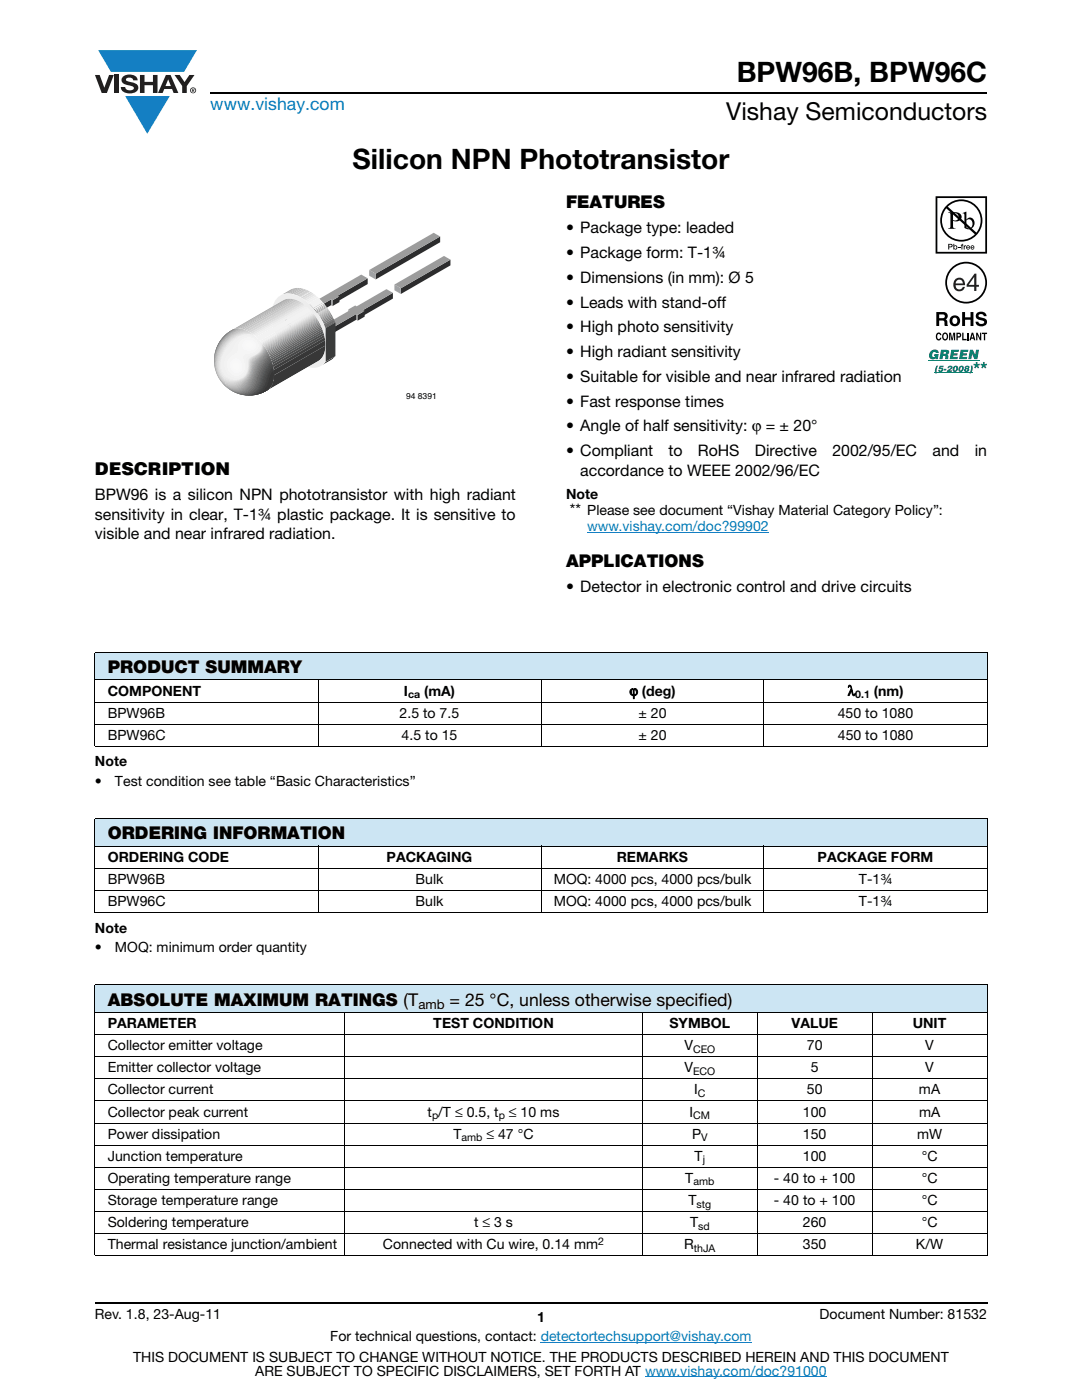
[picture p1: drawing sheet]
<svg xmlns="http://www.w3.org/2000/svg" width="216mm" height="279mm" viewBox="0 0 216 279" stroke-linecap="round" stroke-linejoin="round" font-family="sans-serif">
<g fill="#147fc3">
<path d="M19.6 10h19.7l-2.6 4.3h-1.1h-13.5z"/>
<path d="M25 19.2h8.9l-4.5 7.5z"/>
</g>
<g fill="#231f20">
<path d="M18.9 15h1l.9 2.5 1-2.5h.9l-1.4 3.6h-1z"/>
<path d="M22.9 15h.9v3.6h-.9z"/>
<path d="M24.6 15.3a2.1 2.1 0 0 1 2.8 .3l.1 .4h-.9a.79 .79 0 0 0-.7-.5 .79 .79 0 0 0-.8 .4l.3 .3 1 .2a1.08 1.08 0 0 1 1.2 1 1.08 1.08 0 0 1-1.1 1.2 1.73 1.73 0 0 1-2.4-1.2h.9a.96 .96 0 0 0 .8 .6 .96 .96 0 0 0 .9-.4 1.31 1.31 0 0 0-1.2-.6 1.03 1.03 0 0 1-1.1-.6 1.03 1.03 0 0 1 .2-1.1z"/>
<path d="M27.9 15h.9v1.3h1.7v-1.3h.9v3.6h-.9v-1.6h-1.7v1.6h-.9z"/>
<path d="M34.8 15h1.1l.9 1.4 1-1.4h1l-1.5 2.2v1.4h-.9v-1.4z"/>
<path d="M33.6 15.9l.5 1.3h-1.1zM33.1 15l-1.6 3.6h1l.3-.8h1.5l.3 .8h1l-1.6-3.6z"/>
<path d="M38.1 18a.46 .46 0 0 1 .9 0 .46 .46 0 0 1-.9 0zM37.9 18a.6 .6 0 0 0 1.2 0 .6 .6 0 0 0-1.2 0z"/>
<path d="M38.4 17.8h.2v.2h-.2zM38.3 17.7v.7h.1v-.3l.4 .3-.2-.3 .2-.2-.1-.2z"/>
</g>
<path d="M42 18.6h155M18.9 260h178.1" fill="none" stroke="#000" stroke-width=".36"/>
<path d="M117.2 106.2h36.2M107.9 267.9h42.1M128.7 274.8h36.3" fill="none" stroke="#007ec4" stroke-width=".2"/>
<path d="M42.7 46.5h47.2v33.6h-47.2z" fill="#fff"/>
<g fill="#2c2c2c">
<path d="M67.4 59l6-3.5v1.2l-6 3.4z"/>
<path d="M66.3 59.9l1.4-.8v1.2l-1.4 .8z"/>
</g>
<path d="M66 59.8l.3 .1v1.2l-.3-.2z" fill="#a3a3a3"/>
<path d="M72.5 61.9l5.9-3.5v1.2l-5.9 3.4z" fill="#2c2c2c"/>
<g fill="#a3a3a3">
<path d="M69.5 61.8l.3 .1v1.2l-.3-.2z"/>
<path d="M71.1 62.7l.3 .2v1.1l-.3-.2z"/>
</g>
<path d="M71.4 62.9l1.4-.8v1.1l-1.4 .8z" fill="#2c2c2c"/>
<path d="M58.8 62.5l1.3 .7v1.1l-1.3-.7z" fill="#a3a3a3"/>
<path d="M60.1 63.2l5.9-3.4v1.1l-5.9 3.4z" fill="#2c2c2c"/>
<path d="M58.8 62.5l13.3-7.7 1.3 .7-6 3.5 .3 .1-1.4 .8-.3-.1-5.9 3.4z" fill="#9c9c9c"/>
<path d="M56.8 63.6l2-1.1v1.1l-2 1.1z" fill="#3b3b3b"/>
<path d="M56.8 64.7l2-1.1 1.3 .7-2 1.2z" fill="#d3d3d3"/>
<path d="M65.1 66.1l6-3.4v1.1l-6 3.5z" fill="#2c2c2c"/>
<path d="M63.8 65.4l1.3 .7v1.2l-1.3-.8z" fill="#a3a3a3"/>
<path d="M63.8 65.4l6-3.5-.3-.1 1.4-.8 .3 .1 5.9-3.4 1.3 .7-5.9 3.5 .3 .1-1.4 .8-.3-.1-6 3.4z" fill="#9c9c9c"/>
<path d="M64.1 73l.8-.8 2-1.1-.6 .6z" fill="#373737"/>
<path d="M61.9 67.6l1.9-1.1 1.3 .7-1.9 1.2z" fill="#d3d3d3"/>
<path d="M64.9 68.9a3.5 3.5 0 0 1-1.5 3.2z" fill="#373737"/>
<path d="M55.9 59l2.2-1.3z" fill="#7c7c7c"/>
<path d="M56.1 58.9l2.2-1.3z" fill="#838383"/>
<path d="M56.3 58.8l2.2-1.2z" fill="#8b8b8b"/>
<path d="M56.6 58.7l2.2-1.2z" fill="#939393"/>
<path d="M56.8 58.6l2.2-1.1z" fill="#9a9a9a"/>
<path d="M57.1 58.6l1.9-1.1 .3-.1-2 1.2z" fill="#a2a2a2"/>
<path d="M57.3 58.6l2-1.2h.3l-2 1.2z" fill="#aaa"/>
<path d="M57.6 58.6l2-1.2 .3 .1-2 1.1z" fill="#b1b1b1"/>
<path d="M57.9 58.6l2-1.1h.4l-2 1.2z" fill="#b9b9b9"/>
<path d="M58.3 58.7l2-1.2 .4 .2-1.9 1.1z" fill="#c1c1c1"/>
<path d="M58.8 58.8l1.9-1.1 .6 .2-2 1.1z" fill="#c8c8c8"/>
<path d="M59.3 59l2-1.1 .5 .2-2 1.2z" fill="#d0d0d0"/>
<path d="M59.8 59.3l2-1.2 .2 .1-2 1.2z" fill="#d7d7d7"/>
<path d="M56.4 69l8.5-1.1v1.1z" fill="#373737"/>
<path d="M56.4 69l8.4-1.7 .1 .6z" fill="#3e3e3e"/>
<path d="M56.4 69l8.3-2.2 .1 .5z" fill="#464646"/>
<path d="M56.4 69l8.2-2.6 .1 .4z" fill="#4e4e4e"/>
<path d="M56.4 69l8-2.9 .2 .3z" fill="#555"/>
<path d="M56.4 69l7.9-3.3 .1 .4z" fill="#5d5d5d"/>
<path d="M56.4 69l7.8-3.6 .1 .3z" fill="#656565"/>
<path d="M56.4 69l7.7-3.9 .1 .3z" fill="#6c6c6c"/>
<path d="M56.4 69l7.6-4.1 .1 .2z" fill="#747474"/>
<path d="M56.4 69l7.4-4.4 .2 .3z" fill="#7c7c7c"/>
<path d="M56.4 69l7.3-4.6 .1 .2z" fill="#838383"/>
<path d="M56.4 69l7.2-4.8 .1 .2z" fill="#8b8b8b"/>
<path d="M56.4 69l7.1-5 .1 .2z" fill="#939393"/>
<path d="M56.4 69l7.1-5.1v.1z" fill="#9a9a9a"/>
<path d="M56.4 69l7-5.3 .1 .2z" fill="#a2a2a2"/>
<path d="M56.4 69l6.9-5.4 .1 .1z" fill="#aaa"/>
<path d="M56.4 69l6.8-5.5 .1 .1z" fill="#b1b1b1"/>
<path d="M56.4 69l6.7-5.7 .1 .2z" fill="#b9b9b9"/>
<path d="M56.4 69l6.6-5.8 .1 .1z" fill="#c1c1c1"/>
<path d="M56.4 69l6.5-5.9 .1 .1z" fill="#c8c8c8"/>
<path d="M56.4 68.9l6.4-6 .1 .2-6.5 5.9z" fill="#d0d0d0"/>
<path d="M56.4 68.7l6.3-5.9 .1 .1-6.4 6z" fill="#d7d7d7"/>
<path d="M56.4 68.6l6.2-5.9 .1 .1-6.3 5.9z" fill="#dfdfdf"/>
<path d="M56.4 68.5l6.1-6 .1 .2-6.2 5.9z" fill="#e7e7e7"/>
<path d="M62.4 62.4l.1 .1-6.1 6v-.2z" fill="#eee"/>
<path d="M62.2 62.1l.2 .3-6 5.9v-.3z" fill="#f1f1f1"/>
<path d="M61.4 61.3l.8 .8-5.8 5.9v-.7z" fill="#f2f2f2"/>
<path d="M61.1 61.1l.3 .2-5 6v-.3z" fill="#f1f1f1"/>
<path d="M60.9 60.9l.2 .2-4.7 5.9v-.2z" fill="#eee"/>
<path d="M60.6 60.7l.3 .2-4.5 5.9v-.2z" fill="#e7e7e7"/>
<path d="M60.3 60.4l.3 .3-4.2 5.9v-.2z" fill="#dfdfdf"/>
<path d="M59.9 60.2l.4 .2-3.9 6v-.3z" fill="#d7d7d7"/>
<path d="M59.4 60l.5 .2-3.5 5.9v-.2z" fill="#d0d0d0"/>
<path d="M58.9 59.8l.5 .2-3 5.9z" fill="#c8c8c8"/>
<path d="M58.6 59.7l.3 .1-2.5 5.9z" fill="#c1c1c1"/>
<path d="M58.2 59.6l.4 .1-2.2 5.9z" fill="#b9b9b9"/>
<path d="M58 59.6h.2l-1.8 6z" fill="#b1b1b1"/>
<path d="M57.7 59.6h.3l-1.6 6z" fill="#aaa"/>
<path d="M57.5 59.6h.2l-1.3 6z" fill="#a2a2a2"/>
<path d="M57.2 59.7l.3-.1-1.1 6z" fill="#9a9a9a"/>
<path d="M57 59.7h.2l-.8 6z" fill="#939393"/>
<path d="M56.9 59.8l.1-.1-.6 6z" fill="#8b8b8b"/>
<path d="M56.7 59.8h.2l-.5 6z" fill="#838383"/>
<path d="M56.5 59.9l.2-.1-.3 6.1z" fill="#7c7c7c"/>
<path d="M64.9 65.5l2-1.1v6.7l-2 1.1z" fill="#3b3b3b"/>
<path d="M60 59.4l2-1.2 .3 .2-2 1.2z" fill="#d7d7d7"/>
<path d="M60.3 59.6l2-1.2 .4 .3-2 1.1z" fill="#dfdfdf"/>
<path d="M60.7 59.8l2-1.1 .3 .2-2 1.1z" fill="#e7e7e7"/>
<path d="M61 60l2-1.1 .2 .2-1.9 1.2z" fill="#eee"/>
<path d="M61.3 60.3l2-1.2 .3 .3-2 1.1z" fill="#f1f1f1"/>
<path d="M61.6 60.5l2-1.1 .9 1-2 1.1z" fill="#f2f2f2"/>
<path d="M62.5 61.5l2-1.1 .2 .2-2 1.2z" fill="#f1f1f1"/>
<path d="M62.7 61.8l2-1.2 .2 .2-2 1.2z" fill="#eee"/>
<path d="M62.9 62l2-1.2 .1 .2-2 1.1z" fill="#e7e7e7"/>
<path d="M63 62.1l2-1.1 .1 .2-1.9 1.1z" fill="#dfdfdf"/>
<path d="M63.2 62.3l1.9-1.1 .2 .1-2 1.1z" fill="#d7d7d7"/>
<path d="M63.3 62.4l2-1.1 .1 .2-2 1.1z" fill="#d0d0d0"/>
<path d="M63.4 62.6l2-1.1 .1 .1-2 1.1z" fill="#c8c8c8"/>
<path d="M63.5 62.7l2-1.1 .1 .1-2 1.2z" fill="#c1c1c1"/>
<path d="M63.6 62.9l2-1.2 .1 .2-2 1.1z" fill="#b9b9b9"/>
<path d="M63.7 63l2-1.1 .1 .2-2 1.1z" fill="#b1b1b1"/>
<path d="M63.8 63.2l2-1.1 .1 .1-2 1.2z" fill="#aaa"/>
<path d="M63.9 63.4l2-1.2 .1 .2-2 1.1z" fill="#a2a2a2"/>
<path d="M64 63.5l2-1.1 .1 .2-2 1.1z" fill="#9a9a9a"/>
<path d="M64.1 63.7l2-1.1 .1 .2-2 1.1z" fill="#939393"/>
<path d="M64.2 63.9l2-1.1 .1 .2-2 1.2z" fill="#8b8b8b"/>
<path d="M64.3 64.2l2-1.2 .1 .3-1.9 1.1z" fill="#838383"/>
<path d="M64.5 64.4l1.9-1.1 .2 .2-2 1.2z" fill="#7c7c7c"/>
<path d="M64.6 64.7l2-1.2 .1 .3-2 1.2z" fill="#747474"/>
<path d="M64.7 65l2-1.2 .2 .4-2 1.1z" fill="#6c6c6c"/>
<path d="M64.9 65.3l2-1.1v.2l-2 1.1z" fill="#656565"/>
<path d="M56.8 63.6v1.1l1.3 .8v-1.2zM61.9 66.5v1.2l1.3 .7v-1.1zM55.4 59.4a3.7 3.7 0 0 1 4.6 0 12.4 12.4 0 0 1 4.9 6.1v6.7a3.5 3.5 0 0 1-4.9 .4 12.3 12.3 0 0 1-5.7-10.9l.2-.9z" fill="#eee"/>
<g fill="#373737">
<path d="M54.6 73.8l10.3-4.9a3.6 3.6 0 0 1-1.4 3.2l-10.3 5.9a4.3 4.3 0 0 0 1.4-4.2z"/>
<path d="M54.6 73.8l10.3-4.9a3.6 3.6 0 0 1-1.4 3.2l-8.9 2.9z"/>
<path d="M53.2 74.9h1.4v-1.1l10.3-5.9a4.3 4.3 0 0 1-1.4 4.2z"/>
</g>
<path d="M54.5 73.3l10.3-6 .1 .6-10.3 6z" fill="#3e3e3e"/>
<path d="M54.4 72.8l10.3-6 .1 .5-10.3 6z" fill="#464646"/>
<path d="M54.3 72.4l10.3-6 .1 .4-10.3 6z" fill="#4e4e4e"/>
<path d="M54.2 72l10.2-5.9 .2 .3-10.3 6z" fill="#555"/>
<path d="M54 71.7l10.3-6 .1 .4-10.2 5.9z" fill="#5d5d5d"/>
<path d="M53.9 71.3l10.3-5.9 .1 .3-10.3 6z" fill="#656565"/>
<path d="M53.8 71.1l10.3-6 .1 .3-10.3 5.9z" fill="#6c6c6c"/>
<path d="M53.7 70.8l10.3-5.9 .1 .2-10.3 6z" fill="#747474"/>
<path d="M53.6 70.6l10.2-6 .2 .3-10.3 5.9z" fill="#7c7c7c"/>
<path d="M53.4 70.4l10.3-6 .1 .2-10.2 6z" fill="#838383"/>
<path d="M53.3 70.2l10.3-6 .1 .2-10.3 6z" fill="#8b8b8b"/>
<path d="M53.2 70l10.3-6 .1 .2-10.3 6z" fill="#939393"/>
<path d="M53.2 69.8l10.3-5.9v.1l-10.3 6z" fill="#9a9a9a"/>
<path d="M53.1 69.7l10.3-6 .1 .2-10.3 5.9z" fill="#a2a2a2"/>
<path d="M53 69.5l10.3-5.9 .1 .1-10.3 6z" fill="#aaa"/>
<path d="M52.9 69.4l10.3-5.9 .1 .1-10.3 5.9z" fill="#b1b1b1"/>
<path d="M52.8 69.3l10.3-6 .1 .2-10.3 5.9z" fill="#b9b9b9"/>
<path d="M52.7 69.1l10.3-5.9 .1 .1-10.3 6z" fill="#c1c1c1"/>
<path d="M52.6 69l10.3-5.9 .1 .1-10.3 5.9z" fill="#c8c8c8"/>
<path d="M52.5 68.9l10.3-6 .1 .2-10.3 5.9z" fill="#d0d0d0"/>
<path d="M52.4 68.7l10.3-5.9 .1 .1-10.3 6z" fill="#d7d7d7"/>
<path d="M52.3 68.6l10.3-5.9 .1 .1-10.3 5.9z" fill="#dfdfdf"/>
<path d="M52.2 68.5l10.3-6 .1 .2-10.3 5.9z" fill="#e7e7e7"/>
<path d="M52.1 68.3l10.3-5.9 .1 .1-10.3 6z" fill="#eee"/>
<path d="M51.9 68l10.3-5.9 .2 .3-10.3 5.9z" fill="#f1f1f1"/>
<path d="M51.1 67.3l10.3-6 .8 .8-10.3 5.9z" fill="#f2f2f2"/>
<path d="M50.8 67l10.3-5.9 .3 .2-10.3 6z" fill="#f1f1f1"/>
<path d="M50.6 66.8l10.3-5.9 .2 .2-10.3 5.9z" fill="#eee"/>
<path d="M50.3 66.6l10.3-5.9 .3 .2-10.3 5.9z" fill="#e7e7e7"/>
<path d="M50 66.4l10.3-6 .3 .3-10.3 5.9z" fill="#dfdfdf"/>
<path d="M49.6 66.1l10.3-5.9 .4 .2-10.3 6z" fill="#d7d7d7"/>
<path d="M49.1 65.9l10.3-5.9 .5 .2-10.3 5.9z" fill="#d0d0d0"/>
<path d="M48.6 65.7l10.3-5.9 .5 .2-10.3 5.9z" fill="#c8c8c8"/>
<path d="M48.3 65.6l10.3-5.9 .3 .1-10.3 5.9z" fill="#c1c1c1"/>
<path d="M47.9 65.6l10.3-6 .4 .1-10.3 5.9z" fill="#b9b9b9"/>
<path d="M47.7 65.6l10.3-6h.2l-10.3 6z" fill="#b1b1b1"/>
<path d="M47.4 65.6l10.3-6h.3l-10.3 6z" fill="#aaa"/>
<path d="M47.2 65.6l10.3-6h.2l-10.3 6z" fill="#a2a2a2"/>
<path d="M47 65.6l10.5-6z" fill="#9a9a9a"/>
<path d="M46.7 65.7l10.5-6z" fill="#939393"/>
<path d="M46.6 65.7l10.4-6z" fill="#8b8b8b"/>
<path d="M46.4 65.8l10.5-6z" fill="#838383"/>
<path d="M46.2 65.9l10.5-6.1z" fill="#7c7c7c"/>
<g fill="#f1f1f1">
<path d="M44.6 67.1a3.6 3.6 0 0 1 5.2-.8 10.7 10.7 0 0 1 4.8 9.3 3.3 3.3 0 0 1-2.7 3 6.4 6.4 0 0 1-6.5-1.4 4.2 4.2 0 0 1-.6-2.4 3.4 3.4 0 0 0 1.3 3.1 7 7 0 0 1-1.5-10.8z"/>
<path d="M44.9 66.9a3.6 3.6 0 0 1 5.2-.4l1 .7a3.5 3.5 0 0 0-4.6 1.4l-.9 1.1a3.7 3.7 0 0 0 0 5.5 2.28 2.28 0 0 0 2.6 .1 2.28 2.28 0 0 0 1.1-2.4l-.1-.4a1.13 1.13 0 0 1 .8-1.4 2.64 2.64 0 0 0 2.1-2.2l-.2-.8a9.9 9.9 0 0 1 2.6 8.2 3.9 3.9 0 0 1-3.2 2.5 6.3 6.3 0 0 1-5.9-1.6 4.2 4.2 0 0 1-.6-2.4 3.4 3.4 0 0 0 1.3 3.1 7 7 0 0 1-1.2-11z"/>
</g>
<path d="M44.9 66.9a3.6 3.6 0 0 1 5.2-.5l.7 .6a3.7 3.7 0 0 0-4.4 1.4 5.8 5.8 0 0 0-2.2 4.9l.6 1.5a3.4 3.4 0 0 0 1.3 3.1 7 7 0 0 1-1.2-11z" fill="#eee"/>
<path d="M44.9 66.9a3.6 3.6 0 0 1 5.2-.5l.5 .4a4.4 4.4 0 0 0-4.8 1.7 6.3 6.3 0 0 0-1.8 5.5l.4 .7 .4 .5a3.2 3.2 0 0 0 1.3 2.7 7 7 0 0 1-1.2-11z" fill="#e7e7e7"/>
<path d="M44.9 66.9a3.6 3.6 0 0 1 5.2-.4l.2 .1a5.2 5.2 0 0 0-5.5 2.9 5.3 5.3 0 0 0-.5 5.5l.5 .6 .4 1.4 .9 .9a7 7 0 0 1-1.2-11z" fill="#dfdfdf"/>
<path d="M44.9 66.9a3.6 3.6 0 0 1 5.1-.5 5.4 5.4 0 0 0-5.5 3 5.1 5.1 0 0 0 0 6.2l.3 .3a2.94 2.94 0 0 0 1.3 2 7 7 0 0 1-1.2-11z" fill="#d7d7d7"/>
<path d="M44.9 66.9a3.6 3.6 0 0 1 4.7-.7 6.7 6.7 0 0 0-6.2 7.9 3.8 3.8 0 0 0 1.5 2.1l.4 .9 .8 .8a7 7 0 0 1-1.2-11z" fill="#d0d0d0"/>
<path d="M44.8 74.8a2.69 2.69 0 0 0 3.2 .7 2.69 2.69 0 0 0 1.4-3 1.32 1.32 0 0 1 1.3-1.6 2.12 2.12 0 0 0 1.4-2.6 9.9 9.9 0 0 1 2.4 8 3.9 3.9 0 0 1-3.2 2.5 6.3 6.3 0 0 1-5.9-1.6 4.2 4.2 0 0 1-.6-2.4z" fill="#eee"/>
<path d="M44.9 66.9a3.5 3.5 0 0 1 4.2-1 7.1 7.1 0 0 0-5.8 8 4 4 0 0 0 1.7 2.5l.3 .8 .8 .7a7 7 0 0 1-1.2-11z" fill="#c8c8c8"/>
<path d="M44.8 75.2a2.85 2.85 0 0 0 3.3 .5 2.85 2.85 0 0 0 1.4-3 1.4 1.4 0 0 1 1.2-1.7 2.24 2.24 0 0 0 1.5-2.5 9.8 9.8 0 0 1 2.3 7.8 3.9 3.9 0 0 1-3.2 2.5 6.4 6.4 0 0 1-5.9-1.5 3.8 3.8 0 0 1-.6-2.1z" fill="#e7e7e7"/>
<path d="M44.9 66.9a3.5 3.5 0 0 1 3.7-1.2 7.1 7.1 0 0 0-5.3 8.7l.4 .8 .6 .8 .8 .7 .4 .7 .6 .5a7 7 0 0 1-1.2-11z" fill="#c1c1c1"/>
<path d="M44.8 75.6a3.2 3.2 0 0 0 3.4 0 3.2 3.2 0 0 0 1.4-3.1 1.66 1.66 0 0 1 1.4-1.6 2.16 2.16 0 0 0 1.3-2.3 9.5 9.5 0 0 1 2.2 7.7 3.9 3.9 0 0 1-3.2 2.5 6.5 6.5 0 0 1-5.8-1.4l-.5-.8z" fill="#dfdfdf"/>
<path d="M44.9 66.9a3.6 3.6 0 0 1 3.4-1.3 7.3 7.3 0 0 0-5 9l1.1 1.6 1.7 1.7a7 7 0 0 1-1.2-11z" fill="#b9b9b9"/>
<path d="M44.9 75.9a3.4 3.4 0 0 0 4.9-3.4 1.55 1.55 0 0 1 1.1-1.5 2.39 2.39 0 0 0 1.5-2.2 9.5 9.5 0 0 1 2.1 7.5 3.9 3.9 0 0 1-3.2 2.5 6.5 6.5 0 0 1-5.8-1.4z" fill="#d7d7d7"/>
<path d="M44.9 66.9a3.6 3.6 0 0 1 3-1.3 7.3 7.3 0 0 0-4.6 9.1l1.1 1.7 1.7 1.5a7 7 0 0 1-1.2-11z" fill="#b1b1b1"/>
<path d="M44.9 76.2a3.6 3.6 0 0 0 5-3.6l.1-.5a4.9 4.9 0 0 1 1.9-1.7l.5-.7 .1-.8a9.4 9.4 0 0 1 2 7.4 3.9 3.9 0 0 1-3.2 2.5 6.5 6.5 0 0 1-5.8-1.4z" fill="#d0d0d0"/>
<path d="M45 76.4a3.4 3.4 0 0 0 4.5-1.7l.2-.5a5.5 5.5 0 0 1 .8-2.6l.3-.3a2.81 2.81 0 0 0 1.8-2.3 9.3 9.3 0 0 1 1.9 7.3 3.9 3.9 0 0 1-3.2 2.5 6.2 6.2 0 0 1-6-1.6z" fill="#c8c8c8"/>
<path d="M44.9 66.9a4.1 4.1 0 0 1 2.8-1.3 7.3 7.3 0 0 0-4.3 9.3 7.3 7.3 0 0 0 2.1 2.5l.6 .5a7 7 0 0 1-1.2-11z" fill="#aaa"/>
<path d="M45.1 76.7a2.46 2.46 0 0 0 3-.2 5.5 5.5 0 0 0 2.1-4.2l.6-.8a3.1 3.1 0 0 0 1.9-2.4 9.3 9.3 0 0 1 1.8 7.2 3.9 3.9 0 0 1-3.2 2.5 6.5 6.5 0 0 1-5.8-1.4z" fill="#c1c1c1"/>
<path d="M44.9 66.9a4.3 4.3 0 0 1 2.5-1.3 7.1 7.1 0 0 0-3.5 10.3l.7 .8 1.5 1.2a7 7 0 0 1-1.2-11z" fill="#a2a2a2"/>
<path d="M45.1 76.8a2.34 2.34 0 0 0 3-.1 5.4 5.4 0 0 0 2.2-4.2 4.6 4.6 0 0 1 1.8-1.9l.5-.7 .2-.6a9.2 9.2 0 0 1 1.7 7 3.9 3.9 0 0 1-3.2 2.5 6.2 6.2 0 0 1-6-1.6z" fill="#b9b9b9"/>
<path d="M44.9 66.9l.2-.2a3.9 3.9 0 0 1 2.1-1.1 7.1 7.1 0 0 0-3.2 10.4l.7 .8 1.4 1.1a7 7 0 0 1-1.2-11z" fill="#9a9a9a"/>
<path d="M45.2 77a2.64 2.64 0 0 0 3.8-.9 7.4 7.4 0 0 0 1.6-3.8l.4-.5a4.3 4.3 0 0 0 1.9-2.4 9.1 9.1 0 0 1 1.6 6.9 3.9 3.9 0 0 1-3.2 2.5 6.3 6.3 0 0 1-5.9-1.5z" fill="#b1b1b1"/>
<path d="M45.3 77.2a2.75 2.75 0 0 0 4.1-1.3l.6-1.1 .3-1a4.2 4.2 0 0 1 1.8-2.9l.6-.6 .3-.8a9.1 9.1 0 0 1 1.5 6.8 3.9 3.9 0 0 1-3.2 2.5 6.2 6.2 0 0 1-6-1.6z" fill="#aaa"/>
<g fill="#939393">
<path d="M44.9 66.9a4.9 4.9 0 0 1 2.1-1.3 7.5 7.5 0 0 0-4.1 7.8 7 7 0 0 1 2-6.5z"/>
<path d="M44.1 76.1l.9 1 1.1 .8-1-.7z"/>
</g>
<path d="M53.1 69.7a8.5 8.5 0 0 1 1.2 7.1 4.9 4.9 0 0 1-4.2 2.1 6.2 6.2 0 0 1-4.7-1.6 2.79 2.79 0 0 0 4.2-1.4l.4-.8a7.9 7.9 0 0 1 2.7-4.7z" fill="#a2a2a2"/>
<g fill="#8b8b8b">
<path d="M44.9 66.9l1.1-.9 .8-.4a7.6 7.6 0 0 0-4.1 6.9 7 7 0 0 1 2.2-5.6z"/>
<path d="M44.7 76.9l1.4 1z"/>
</g>
<path d="M45.5 77.4a2.63 2.63 0 0 0 4-1.1l.9-1.7a6.3 6.3 0 0 1 2.2-3.8l.6-1a8.2 8.2 0 0 1 1.1 7 4.9 4.9 0 0 1-4.2 2.1 6.4 6.4 0 0 1-4.6-1.5z" fill="#9a9a9a"/>
<g fill="#838383">
<path d="M44.9 66.9l1.7-1.2a7.6 7.6 0 0 0-3.9 6.1 7 7 0 0 1 2.2-4.9z"/>
<path d="M45.2 77.3l.9 .6z"/>
</g>
<path d="M45.6 77.6a2.82 2.82 0 0 0 4.4-1.7 12.3 12.3 0 0 1 2.3-4.6l.9-1.3a8.1 8.1 0 0 1 1.1 6.8 4.9 4.9 0 0 1-4.2 2.1 6.6 6.6 0 0 1-4.5-1.3z" fill="#939393"/>
<path d="M45.8 77.7a2.8 2.8 0 0 0 4.3-1.6 14.6 14.6 0 0 1 2.3-4.7l.9-1.2a8 8 0 0 1 1 6.6 4.9 4.9 0 0 1-4.2 2.1 6.8 6.8 0 0 1-4.3-1.2z" fill="#8b8b8b"/>
<g fill="#7c7c7c">
<path d="M44.9 66.9l1.5-1.1a7.4 7.4 0 0 0-3.7 5.4 6.9 6.9 0 0 1 2.2-4.3z"/>
<path d="M45.7 77.7l.4 .2z"/>
</g>
<path d="M45.9 77.8a2.9 2.9 0 0 0 4.5-1.8 14.2 14.2 0 0 1 3-5.6 7.9 7.9 0 0 1 .9 6.4 4.9 4.9 0 0 1-4.2 2.1 7 7 0 0 1-4.2-1.1z" fill="#838383"/>
<path d="M44.9 66.9l1.3-1a7.3 7.3 0 0 0-3.3 4.5l.1-.5a7 7 0 0 1 1.9-3z" fill="#747474"/>
<path d="M47.4 67.8a2.85 2.85 0 0 1 4.5 .6 2.19 2.19 0 0 1-1.9 2.6 1.07 1.07 0 0 0-.7 1.6 2.3 2.3 0 0 1-1.6 2.9 2.3 2.3 0 0 1-2.9-1.7 3.2 3.2 0 0 1 1.2-3.8l.9-1.7z" fill="#f2f2f2"/>
<path d="M46 77.9a2.91 2.91 0 0 0 4.6-1.7 14.3 14.3 0 0 1 3-5.6 7.8 7.8 0 0 1 .7 6.2 4.9 4.9 0 0 1-4.2 2.1 7.1 7.1 0 0 1-4.1-1z" fill="#7c7c7c"/>
<path d="M44.9 66.9l-1.2 1.5-.6 1.2a7 7 0 0 1 2.3-3.2z" fill="#6c6c6c"/>
<path d="M46.2 78a3.1 3.1 0 0 0 4.8-2.2 12.3 12.3 0 0 1 2.7-5 7.7 7.7 0 0 1 .6 6 4.9 4.9 0 0 1-4.2 2.1l-1.9-.1z" fill="#747474"/>
<path d="M47.6 67.8a2.72 2.72 0 0 1 4.3 .6 2 2 0 0 1-1.9 2.5l-.3 .1a.93 .93 0 0 0-.6 1.3 2.2 2.2 0 0 1-.5 2.5 2.2 2.2 0 0 1-2.5 .3 2.97 2.97 0 0 1 .3-5.1l.6-1.4z" fill="#f2f2f2"/>
<path d="M53.8 71.1a6.8 6.8 0 0 1 .2 6.2 6.6 6.6 0 0 1-7.3 1 3.1 3.1 0 0 0 4.6-2.5l.2-.6a12 12 0 0 1 2.3-4.1z" fill="#6c6c6c"/>
<path d="M47.6 68a2.59 2.59 0 0 1 4.2 .5 1.94 1.94 0 0 1-1.8 2.3l-.4 .1a.62 .62 0 0 0-.6 .6l.1 1.2a2.07 2.07 0 0 1-1.7 2.6 2.07 2.07 0 0 1-2.4-1.9 2.68 2.68 0 0 1 1.5-3.1l.4-.7 .3-1.1z" fill="#f3f3f3"/>
<path d="M53.9 71.3a6.7 6.7 0 0 1 .1 6 6.5 6.5 0 0 1-6.8 1.2 3.1 3.1 0 0 0 4.3-2.2 11.1 11.1 0 0 1 2.4-5z" fill="#656565"/>
<path d="M47.8 67.8a2.4 2.4 0 0 1 4 .9v.4a1.87 1.87 0 0 1-1.9 1.6 .95 .95 0 0 0-1.1 1l.1 .5a2.1 2.1 0 0 1-2.1 3 2.53 2.53 0 0 1-1.7-2.4 2.53 2.53 0 0 1 1.6-2.4l.3-.3a4.9 4.9 0 0 1 .8-2.3z" fill="#f3f3f3"/>
<path d="M54 71.7a6.5 6.5 0 0 1 0 5.6 6.4 6.4 0 0 1-6.4 1.3 3.2 3.2 0 0 0 4.2-2.3 10.3 10.3 0 0 1 2.2-4.6z" fill="#5d5d5d"/>
<path d="M47.9 67.9a2.32 2.32 0 0 1 3.8 .8 1.79 1.79 0 0 1-1.8 1.9l-1.1 .3a.95 .95 0 0 0 0 1.2 2.05 2.05 0 0 1-1.7 3 2.45 2.45 0 0 1-1.9-2.3 2.45 2.45 0 0 1 1.9-2.5l.1-.1a3.8 3.8 0 0 1 .7-2.3z" fill="#f4f4f4"/>
<path d="M54.2 72a6.4 6.4 0 0 1-.2 5.3 6.4 6.4 0 0 1-5.8 1.5 3.3 3.3 0 0 0 4-3.1l1-2.3z" fill="#555"/>
<path d="M48.1 67.9a2.1 2.1 0 0 1 2.1-.6 2.1 2.1 0 0 1 1.5 1.7 2.02 2.02 0 0 1-2.2 1.6l-1 .3v.3l.2 .9a2.06 2.06 0 0 1-1.2 2.9 2.26 2.26 0 0 1-2.2-2 2.26 2.26 0 0 1 1.8-2.4l.4-.3a3.3 3.3 0 0 1 .6-2.4z" fill="#f4f4f4"/>
<path d="M54.3 72.4a6.2 6.2 0 0 1-.3 4.9 6.2 6.2 0 0 1-5.3 1.6 3.3 3.3 0 0 0 3.7-2.8l.8-2.2z" fill="#4e4e4e"/>
<path d="M54.4 72.8a6 6 0 0 1-.4 4.5 6.1 6.1 0 0 1-4.7 1.6 3.5 3.5 0 0 0 3.6-3.4l.7-1.6z" fill="#464646"/>
<path d="M54.5 73.3a5.2 5.2 0 0 1-.9 4.4l-1.6 .8-2 .4a3.6 3.6 0 0 0 3.2-3.2l.6-1.5z" fill="#3e3e3e"/>
<g fill="#f5f5f5">
<path d="M45.9 71.4a1.96 1.96 0 0 1 2.1-.6l.5 1.1a2.08 2.08 0 0 1-1 3.1 2.12 2.12 0 0 1-2-1.3 2.12 2.12 0 0 1 .4-2.3z"/>
<path d="M46.1 71.3l.5-.2a1.26 1.26 0 0 1 1.9 .9 1.8 1.8 0 0 1 .1 1.9 1.8 1.8 0 0 1-1.6 1 2.09 2.09 0 0 1-.9-3.6z"/>
</g>
<path d="M46.1 71.5a1.36 1.36 0 0 1 2.2 .3 2.07 2.07 0 0 1-.4 2.9 1.88 1.88 0 0 1-2.1-.9 1.88 1.88 0 0 1 .3-2.3z" fill="#f6f6f6"/>
<path d="M54.6 73.8a3.9 3.9 0 0 1-1.9 4.5l-1.9 .6a3.7 3.7 0 0 0 2.9-3.3l.4-1z" fill="#373737"/>
<g fill="#f6f6f6">
<path d="M46.2 71.6a1.44 1.44 0 0 1 1.5-.3 1.44 1.44 0 0 1 .9 1.4 1.51 1.51 0 0 1-1.1 2 1.51 1.51 0 0 1-1.8-1.3 1.8 1.8 0 0 1 .5-1.8z"/>
<path d="M46.3 71.5a1.47 1.47 0 0 1 2.2 1.4 1.39 1.39 0 0 1-.9 1.8 1.39 1.39 0 0 1-1.8-1.1 1.76 1.76 0 0 1 .5-2.1z"/>
</g>
<g fill="#f7f7f7">
<path d="M46 72a1.36 1.36 0 0 1 1.6-.5 1.36 1.36 0 0 1 .9 1.5 1.36 1.36 0 0 1-1.3 1.6 1.36 1.36 0 0 1-1.4-1.4l.1-.9z"/>
<path d="M46.1 72a1.29 1.29 0 0 1 1.5-.4 1.29 1.29 0 0 1 .8 1.4 1.26 1.26 0 0 1-1 1.5 1.26 1.26 0 0 1-1.5-1.1v-.9z"/>
</g>
<path d="M48.2 67.9a2.04 2.04 0 0 1 3.4 1.1v.1a1.99 1.99 0 0 1-2.2 1.4 1.25 1.25 0 0 1-1.6-.6 1.84 1.84 0 0 1 .4-2z" fill="#f5f5f5"/>
<path d="M46.2 72a1.27 1.27 0 0 1 1.5-.2 1.27 1.27 0 0 1 .6 1.3 1.2 1.2 0 0 1-1.1 1.4 1.2 1.2 0 0 1-1.2-1.2v-.9z" fill="#f7f7f7"/>
<path d="M48.3 67.9a1.95 1.95 0 0 1 3.2 1.1 2.03 2.03 0 0 1-2.5 1.5 1.4 1.4 0 0 1-1.2-1.1 1.4 1.4 0 0 1 .5-1.5z" fill="#f5f5f5"/>
<path d="M46.3 72.1a1.21 1.21 0 0 1 1.4-.2 1.21 1.21 0 0 1 .6 1.3 1.13 1.13 0 0 1-1.1 1.2 1.13 1.13 0 0 1-1.2-1.2l.1-.8z" fill="#f7f7f7"/>
<path d="M48.4 68a1.86 1.86 0 0 1 3.1 .9 2 2 0 0 1-3.5 .7 1.42 1.42 0 0 1 .4-1.6z" fill="#f6f6f6"/>
<path d="M46.4 72.1a1.19 1.19 0 0 1 1.4 .1 1.19 1.19 0 0 1 .3 1.4 1.11 1.11 0 0 1-1.4 .6 1.11 1.11 0 0 1-.6-1.4z" fill="#f8f8f8"/>
<g fill="#f6f6f6">
<path d="M48.4 68a1.77 1.77 0 0 1 3 1 1.89 1.89 0 0 1-3.3 .5 1.31 1.31 0 0 1 .3-1.5z"/>
<path d="M48.6 68a1.66 1.66 0 0 1 2.7 1.1 1.78 1.78 0 0 1-3.1 .3 1.25 1.25 0 0 1 .4-1.4z"/>
</g>
<path d="M46.4 72.2a1.13 1.13 0 0 1 1.6 .4 1.13 1.13 0 0 1-.4 1.5 1.18 1.18 0 0 1-1.3-.5 1.18 1.18 0 0 1 .1-1.4z" fill="#f8f8f8"/>
<path d="M48.7 68a1.57 1.57 0 0 1 2.6 1 1.68 1.68 0 0 1-1.4 1.1 1.68 1.68 0 0 1-1.6-.8 1.16 1.16 0 0 1 .4-1.3z" fill="#f7f7f7"/>
<path d="M46.5 72.3a1.03 1.03 0 0 1 1.4 .4 1.03 1.03 0 0 1-.5 1.4 1.1 1.1 0 0 1-1.1-.6 1.1 1.1 0 0 1 .2-1.2z" fill="#f8f8f8"/>
<g fill="#f7f7f7">
<path d="M48.7 68.1a1.4 1.4 0 0 1 1.7-.3 1.4 1.4 0 0 1 .7 1.5 1.54 1.54 0 0 1-1.5 .8 1.54 1.54 0 0 1-1.3-1.1l.2-.7z"/>
<path d="M48.8 68.1a1.4 1.4 0 0 1 1.4-.2 1.4 1.4 0 0 1 .9 1.1 1.4 1.4 0 0 1-1.4 1 1.4 1.4 0 0 1-1.3-1.2z"/>
</g>
<path d="M46.6 72.3a.93 .93 0 0 1 1.3 .5 .93 .93 0 0 1-.6 1.2 1.01 1.01 0 0 1-.9-.6 1.01 1.01 0 0 1 .2-1.1z" fill="#f8f8f8"/>
<path d="M48.9 68.1a1.3 1.3 0 0 1 1.4-.2 1.3 1.3 0 0 1 .7 1.1 1.31 1.31 0 0 1-1.3 .9 1.31 1.31 0 0 1-1.2-1.1z" fill="#f7f7f7"/>
<path d="M49 68.2a1.18 1.18 0 0 1 1.3-.2 1.18 1.18 0 0 1 .6 1.1 1.22 1.22 0 0 1-1.3 .7 1.22 1.22 0 0 1-1-1z" fill="#f8f8f8"/>
<path d="M46.7 72.4a.82 .82 0 0 1 1.1 .4 .82 .82 0 0 1-.6 1.1 .9 .9 0 0 1-.7-.6 .9 .9 0 0 1 .2-.9z" fill="#f9f9f9"/>
<path d="M49.1 68.2a1.11 1.11 0 0 1 1.1-.1 1.11 1.11 0 0 1 .7 .9 1.12 1.12 0 0 1-1.2 .7 1.12 1.12 0 0 1-1-.9z" fill="#f8f8f8"/>
<path d="M46.8 72.5a.69 .69 0 0 1 .9 .4 .69 .69 0 0 1-.6 .9 .76 .76 0 0 1-.6-.6 .76 .76 0 0 1 .3-.7z" fill="#f9f9f9"/>
<g fill="#f8f8f8">
<path d="M49.1 68.3a.92 .92 0 0 1 1.3-.1 .92 .92 0 0 1 .2 1.2 .96 .96 0 0 1-1.2 .2 .96 .96 0 0 1-.5-1.1z"/>
<path d="M49.2 68.3a.85 .85 0 0 1 1.1-.1 .85 .85 0 0 1 .3 1 .93 .93 0 0 1-1 .4 .93 .93 0 0 1-.7-.8z"/>
</g>
<g fill="#f9f9f9">
<path d="M49.1 68.5a.8 .8 0 0 1 .9-.2 .8 .8 0 0 1 .6 .7 .77 .77 0 0 1-1 .5 .77 .77 0 0 1-.5-1z"/>
<path d="M49.4 68.4a.6 .6 0 0 1 .9 0 .6 .6 0 0 1 0 .8 .6 .6 0 0 1-.8 .1l-.3-.4z"/>
<path d="M49.4 68.7a.48 .48 0 0 1 .6-.3 .48 .48 0 0 1 .2 .7 .5 .5 0 0 1-.6 .1 .5 .5 0 0 1-.2-.5z"/>
<circle cx="47.1" cy="73.1" r=".53"/>
<circle cx="47.1" cy="73.1" r=".38"/>
<circle cx="49.9" cy="68.8" r=".29"/>
</g>
<path d="M75 54.6l12.8-7.4v1.1l-12.8 7.5z" fill="#2c2c2c"/>
<path d="M73.7 53.9l1.3 .7v1.2l-1.3-.8z" fill="#a3a3a3"/>
<path d="M73.7 53.9l12.8-7.4 1.3 .7-12.8 7.4z" fill="#9c9c9c"/>
<path d="M80 57.5l9.9-5.7v1.2l-9.9 5.7z" fill="#2c2c2c"/>
<path d="M78.7 56.8l1.3 .7v1.2l-1.3-.8z" fill="#a3a3a3"/>
<path d="M78.7 56.8l9.9-5.7 1.3 .7-9.9 5.7z" fill="#9c9c9c"/>
<path d="M185.3 39.2h11.7v35.3h-11.7z" fill="#fff"/>
<g fill="#000">
<path d="M186.9 66.6l.4-.2h.3l.2 .5-.6-.2a.66 .66 0 0 0 .1 1l.3-.3h.2a.54 .54 0 0 1-.4 .6 .54 .54 0 0 1-.6-.5zM189.4 66.4h.4l.2 1.2 .2-1.2h.4v1.5h-.3v-1.3l-.2 1.3h-.2l-.3-1.3v1.3h-.2zM192 66.4h.3v1.2h.6v.3h-.9zM192 62.3h.6v1h1.1v-1h.5v2.8h-.5v-1.3h-1.1v1.3h-.6zM193 66.4h.3v1.5h-.3zM195 62.4a1.15 1.15 0 0 1 1.9 .7h-.6v-.2a.68 .68 0 0 0-1-.1v.4l.2 .1a1.29 1.29 0 0 1 1.5 .9 1.17 1.17 0 0 1-1.2 .9 1.17 1.17 0 0 1-1.1-.9h.5l.1 .2a.67 .67 0 0 0 1.1-.1l-.3-.3-.5-.1a.82 .82 0 0 1-.9-.5 .82 .82 0 0 1 .3-1zM194.8 66.4h.3l.5 1.1v-1.1h.2v1.5h-.3l-.5-1.1v1.1h-.2zM195.9 66.4h1.1v.3h-.4v1.2h-.3v-1.2h-.4z"/>
<path d="M187.4 62.8v.7h.9a.39 .39 0 0 0 .1-.7zM186.8 62.3h1.4a.79 .79 0 0 1 .8 .4 .79 .79 0 0 1-.1 .9l-.2 .1a.98 .98 0 0 1 .4 1.2l.1 .2h-.7l-.2-1.1h-.9v1.1h-.6z"/>
<path d="M188.4 66.7a.64 .64 0 0 0 .2 1l.1-.1a.64 .64 0 0 0-.1-1zM188.2 66.5l.2-.1a.56 .56 0 0 1 .7 .3 .82 .82 0 0 1-.5 1.3l-.2-.1a.89 .89 0 0 1-.2-1.4z"/>
<path d="M190.3 63.5a.63 .63 0 0 0-.3 .7 .63 .63 0 0 0 .8 .4 .63 .63 0 0 0 .2-.8 .63 .63 0 0 0-.7-.3zM189.5 64a1.09 1.09 0 0 1 2.1 0 1.09 1.09 0 0 1-2.1 0z"/>
<path d="M191.1 66.7v.4l.4-.1v-.3zM190.8 66.4h.6a.5 .5 0 0 1 .4 .5 .5 .5 0 0 1-.4 .5h-.3v.5h-.3z"/>
<path d="M194 66.7l-.1 .6h.3zM193.9 66.4h.3l.4 1.5h-.3v-.3h-.5l-.1 .3h-.3z"/>
</g>
<path d="M185.3 71.9h10.2" fill="none" stroke="#0d803f" stroke-width=".2"/>
<g fill="#0d803f">
<path d="M185.7 70.1a.91 .91 0 0 1 .9-.3 .91 .91 0 0 1 .7 .6h-.6l-.2-.2a.56 .56 0 0 0-.5 .5 .56 .56 0 0 0 .3 .6l.4-.3h-.3l.1-.4h.8l-.2 1.1h-.4v-.2a.82 .82 0 0 1-1.1 0 .82 .82 0 0 1-.1-1.1z"/>
<path d="M189.8 69.8h1.5v.4h-.9l-.1 .3h.8l-.1 .4h-.8v.3h.9v.5h-1.6z"/>
<path d="M191.7 69.8h1.5l-.1 .4h-.9v.3h.8l-.1 .4h-.8v.3h.9l-.1 .5h-1.5z"/>
<path d="M193.5 69.8h.6l.5 1 .2-1h.5l-.3 1.9h-.6l-.4-1-.2 1h-.6z"/>
<path d="M186.9 73h.3l-.3 .7v.8h-.3v-.8z"/>
<path d="M187.5 73h.8l-.1 .3h-.5l-.1 .2h.5a.52 .52 0 0 1-.2 .7 .52 .52 0 0 1-.7-.3l.5 .1 .2-.2-.1-.2-.5 .1z"/>
<path d="M188.4 73.6h.4v.3h-.5z"/>
<path d="M189.2 73.2a.5 .5 0 0 1 .5-.2 .5 .5 0 0 1 .4 .4l-.7 .5h.6l-.1 .3h-1l.8-.8-.1-.2-.2 .3h-.4z"/>
<path d="M188.3 70.2l-.1 .4h.5l.1-.2v-.1zM187.8 69.8l1.5 .1a.54 .54 0 0 1-.3 .9l.2 .2v.7h-.6v-.5l-.2-.2h-.2l-.1 .7h-.7z"/>
<path d="M190.6 73.3l-.2 .5 .2 .2 .2-.5-.1-.3zM190.3 73.1a.51 .51 0 0 1 .9 .2 .66 .66 0 0 1-.2 .7 .66 .66 0 0 1-.9 0v-.4z"/>
<path d="M191.7 73.3l-.1 .5 .1 .2 .3-.5-.2-.3zM191.5 73.1a.51 .51 0 0 1 .8 .2 .66 .66 0 0 1-.2 .7 .66 .66 0 0 1-.8 0v-.4z"/>
</g>
<path d="M186.4 74.4h7.7" fill="none" stroke="#0d803f" stroke-width=".2"/>
<g fill="#0d803f">
<path d="M193.7 73h.3l.1 .8a.72 .72 0 0 1-.7 .7l.3-.8z"/>
<path d="M194.3 72.6l.4 .1v-.5h.3v.5l.4-.1 .1 .3-.4 .1 .3 .4-.3 .1-.2-.3-.3 .3-.2-.1 .2-.4-.4-.1z"/>
<path d="M195.7 72.6l.4 .1v-.5h.4v.5l.4-.1 .1 .3-.5 .1 .3 .4-.2 .1-.3-.3-.3 .3-.2-.1 .3-.4-.4-.1z"/>
<path d="M192.9 73.3l-.1 .2 .3-.1v-.1zM192.8 73.7v.3l.2-.1v-.2zM192.6 73.1a.52 .52 0 0 1 .9 .2l-.3 .3 .2 .3a.55 .55 0 0 1-.5 .3 .55 .55 0 0 1-.5-.3l.2-.3-.1-.3z"/>
</g>
<g fill="#000">
<path d="M191.2 49.3h.4v.1h-.4zM191.9 48.7h.3l-.2 .2 .2 .1v.1h-.2v.7h-.1v-.7h-.2zM192.3 49h.2v.1l.3-.1v.1l-.3 .1v.6h-.2z"/>
<path d="M187 39.5h9.6v10.8h-9.6zM186.7 39.2v11.4h10.3v-11.4z"/>
<path d="M189 56.4a3.8 3.8 0 0 1 7.6 0 3.8 3.8 0 0 1-7.6 0zM188.6 56.4a4.2 4.2 0 0 0 8.4 0 4.2 4.2 0 0 0-8.4 0z"/>
<path d="M189.1 41.3a3.9 3.9 0 0 1 5.3-.2 3.9 3.9 0 0 1 .4 5.3zM188.8 41.6l5.7 5.2a3.9 3.9 0 0 1-5.3 .1 3.9 3.9 0 0 1-.4-5.3zM187.6 44a4.2 4.2 0 0 0 8.4 0 4.2 4.2 0 0 0-8.4 0z"/>
<path d="M189.4 48.8v.4h.4v-.3zM189.2 48.7h.7l.2 .3-.2 .3-.5 .1v.4h-.2z"/>
<path d="M190.2 42.6v1.3a.75 .75 0 0 0 1.1-.6 .75 .75 0 0 0-1.1-.7zM189.2 42.4a2.81 2.81 0 0 1 2.4 .3 .97 .97 0 0 1 0 1.2 .97 .97 0 0 1-1.2 .2h-.2v1.1v.2l.5 .3h-1.5l.3-.2 .1-.3v-2.3v-.3z"/>
<path d="M190.4 49.4a.26 .26 0 0 0 .5 0 .26 .26 0 0 0-.5 0zM190.2 48.7h.2v.4a.38 .38 0 0 1 .5 0 .38 .38 0 0 1 0 .6 .38 .38 0 0 1-.5 0l-.2 .1z"/>
<path d="M192.8 44v1.3l.2 .2a.72 .72 0 0 0 .8-.1 .72 .72 0 0 0 .3-.7 .72 .72 0 0 0-.4-.8 .72 .72 0 0 0-.9 .1zM192.1 42.5l.7-.3v1.6a.89 .89 0 0 1 1.1-.3 .89 .89 0 0 1 .6 1 1.23 1.23 0 0 1-.7 1.2 1.23 1.23 0 0 1-1.4-.2v-2.7z"/>
<path d="M193 49.2v.1h.4l-.2-.2zM193 49h.4l.2 .4h-.6v.2l.5-.1a.42 .42 0 0 1-.6 .2 .42 .42 0 0 1 .1-.7z"/>
<path d="M193.9 49.2l-.1 .1h.5l-.3-.2zM193.8 49h.5l.1 .4h-.6l.1 .2 .5-.1a.42 .42 0 0 1-.6 .2 .42 .42 0 0 1 0-.7z"/>
</g>
<g fill="#231f20">
<path d="M194.4 55.3l-1.1 1.6h1.1zM194.5 54.6h.3v2.3h.5v.3h-.5v.9h-.4v-.9h-1.5v-.4z"/>
<path d="M190.9 56l-.2 .6h1.4a.7 .7 0 0 0-.4-.7 .7 .7 0 0 0-.8 .1zM190.7 55.7a1.18 1.18 0 0 1 1.4-.1 1.18 1.18 0 0 1 .5 1.3h-1.9a.73 .73 0 0 0 .5 .8 .73 .73 0 0 0 .9-.4h.4a1.21 1.21 0 0 1-1.6 .8 1.21 1.21 0 0 1-.6-1.7z"/>
</g>
<path d="M18.9 130.2h178.1v5.5h-178.1z" fill="#cce5f3"/>
<g fill="#fff">
<path d="M18.9 135.7h44.6v4.4h-44.6z"/>
<path d="M63.5 135.7h44.4v4.4h-44.4z"/>
<path d="M107.9 135.7h44.5v4.4h-44.5z"/>
<path d="M152.4 135.7h44.6v4.4h-44.6z"/>
</g>
<path d="M18.9 163.4h178.1v5.5h-178.1z" fill="#cce5f3"/>
<g fill="#fff">
<path d="M18.9 168.9h44.6v4.4h-44.6z"/>
<path d="M63.5 168.9h44.4v4.4h-44.4z"/>
<path d="M107.9 168.9h44.5v4.4h-44.5z"/>
<path d="M152.4 168.9h44.6v4.4h-44.6z"/>
</g>
<path d="M18.9 196.6h178.1v5.5h-178.1z" fill="#cce5f3"/>
<g fill="#fff">
<path d="M18.9 202.1h49.9v4.4h-49.9z"/>
<path d="M68.8 202.1h59.4v4.4h-59.4z"/>
<path d="M128.2 202.1h22.9v4.4h-22.9z"/>
<path d="M151.1 202.1h22.9v4.4h-22.9z"/>
<path d="M174 202.1h23v4.4h-23z"/>
</g>
<g fill="none" stroke="#000" stroke-width=".2">
<path d="M18.9 130.2h178.1M18.9 135.7h178.1M18.9 130.3v18.5M63.5 135.6v13.4M107.9 135.6v13.4M152.4 135.6v13.4M197 130.3v18.5M18.9 140.1h178.1M18.9 144.5h178.1M18.9 148.9h178.1M18.9 163.4h178.1M18.9 168.9h178.1"/>
<path d="M18.9 173.3h178.1M18.9 177.7h178.1M18.9 163.5v18.5M63.5 168.8v13.4M107.9 168.8v13.4M152.4 168.8v13.4M197 163.5v18.5M18.9 182.1h178.1M18.9 196.6h178.1M18.9 196.7v53.8M197 196.7v53.8M18.9 202.1h178.1"/>
<path d="M18.9 206.5h178.1M18.9 210.9h178.1M18.9 215.3h178.1M18.9 219.7h178.1M68.8 202v48.7M128.2 202v48.7M151.1 202v48.7M174 202v48.7M18.9 224.1h178.1M18.9 228.5h178.1M18.9 232.9h178.1M18.9 237.4h178.1"/>
<path d="M18.9 241.8h178.1M18.9 246.2h178.1M18.9 250.6h178.1"/>
</g>
<g font-size="5.6">
<text x="147" y="16.4">BPW96B, BPW96C</text>
<text x="70.3" y="33.8">Silicon NPN Phototransistor</text>
</g>
<text font-size="4.9" x="144.9" y="24">Vishay Semiconductors</text>
<text font-size="3.5" fill="#007ec4" x="42" y="21.9">www.vishay.com</text>
<g font-size="3.5">
<text x="112.9" y="41.5">FEATURES</text>
<text x="18.9" y="94.8">DESCRIPTION</text>
<text x="112.9" y="113.1">APPLICATIONS</text>
<text x="21.5" y="134.3">PRODUCT SUMMARY</text>
<text x="21.5" y="167.5">ORDERING INFORMATION</text>
<text x="21.5" y="200.7">ABSOLUTE MAXIMUM RATINGS (T</text>
<text x="89.7" y="200.7">= 25 °C, unless otherwise specified)</text>
</g>
<g font-size="3.2">
<text x="112.9" y="46.6">• Package type: leaded</text>
<text x="112.9" y="51.5">• Package form: T-1¾</text>
<text x="112.9" y="56.5">• Dimensions (in mm): Ø 5</text>
<text x="112.9" y="61.4">• Leads with stand-off</text>
<text x="112.9" y="66.3">• High photo sensitivity</text>
<text x="112.9" y="71.3">• High radiant sensitivity</text>
<text x="112.9" y="76.2">• Suitable for visible and near infrared radiation</text>
<text x="112.9" y="81.2">• Fast response times</text>
<text x="112.9" y="86.1">• Angle of half sensitivity: ϕ = ± 20°</text>
<text x="112.9" y="91">• Compliant</text>
<text x="115.8" y="94.9">accordance to WEEE 2002/96/EC</text>
<text x="133.4" y="91">to</text>
<text x="139.3" y="91">RoHS</text>
<text x="150.6" y="91">Directive</text>
<text x="166.1" y="91">2002/95/EC</text>
<text x="186.1" y="91">and</text>
<text x="194.5" y="91">in</text>
<text x="18.9" y="99.8">BPW96 is a silicon NPN phototransistor with high radiant</text>
<text x="18.9" y="103.7">sensitivity in clear, T-1¾ plastic package. It is sensitive to</text>
<text x="18.9" y="107.6">visible and near infrared radiation.</text>
<text x="113.7" y="102.8">**</text>
<text x="112.9" y="118.2">• Detector in electronic control and drive circuits</text>
</g>
<g font-size="2.8">
<text x="112.9" y="99.6">Note</text>
<text x="117.2" y="102.8">Please see document “Vishay Material Category Policy”:</text>
<text x="21.5" y="138.8">COMPONENT</text>
<text x="21.5" y="143.2">BPW96B</text>
<text x="79.7" y="143.2">2.5 to 7.5</text>
<text x="80.6" y="138.8">I</text>
<text x="84.6" y="138.8">(mA)</text>
<text x="125.6" y="138.8">ϕ (deg)</text>
<text x="127.4" y="143.2">± 20</text>
<text x="167.2" y="143.2">450 to 1080</text>
<text x="169.1" y="138.8">λ</text>
<text x="174.4" y="138.8">(nm)</text>
<text x="21.5" y="147.6">BPW96C</text>
<text x="80.1" y="147.6">4.5 to 15</text>
<text x="127.4" y="147.6">± 20</text>
<text x="167.2" y="147.6">450 to 1080</text>
<text x="18.9" y="152.9">Note</text>
<text x="18.9" y="156.8">•</text>
<text x="22.9" y="156.8">Test condition see table “Basic Characteristics”</text>
<text x="21.5" y="172">ORDERING CODE</text>
<text x="77.2" y="172">PACKAGING</text>
<text x="123.1" y="172">REMARKS</text>
<text x="163.2" y="172">PACKAGE FORM</text>
<text x="21.5" y="176.4">BPW96B</text>
<text x="82.9" y="176.4">Bulk</text>
<text x="110.5" y="176.4">MOQ: 4000 pcs, 4000 pcs/bulk</text>
<text x="171.4" y="176.4">T-1¾</text>
<text x="21.5" y="180.8">BPW96C</text>
<text x="82.9" y="180.8">Bulk</text>
<text x="110.5" y="180.8">MOQ: 4000 pcs, 4000 pcs/bulk</text>
<text x="171.4" y="180.8">T-1¾</text>
<text x="18.9" y="186.1">Note</text>
<text x="18.9" y="190">•</text>
<text x="22.9" y="190">MOQ: minimum order quantity</text>
<text x="21.5" y="209.6">Collector emitter voltage</text>
<text x="21.5" y="205.2">PARAMETER</text>
<text x="86.5" y="205.2">TEST CONDITION</text>
<text x="133.6" y="205.2">SYMBOL</text>
<text x="136.6" y="209.6">V</text>
<text x="157.9" y="205.2">VALUE</text>
<text x="161" y="209.6">70</text>
<text x="182.1" y="205.2">UNIT</text>
<text x="184.6" y="209.6">V</text>
<text x="21.5" y="214">Emitter collector voltage</text>
<text x="136.6" y="214">V</text>
<text x="161.8" y="214">5</text>
<text x="184.6" y="214">V</text>
<text x="21.5" y="218.4">Collector current</text>
<text x="138.5" y="218.4">I</text>
<text x="161" y="218.4">50</text>
<text x="183.4" y="218.4">mA</text>
<text x="21.5" y="227.2">Power dissipation</text>
<text x="21.5" y="222.8">Collector peak current</text>
<text x="85.3" y="222.8">t /T ≤ 0.5, t</text>
<text x="90.5" y="227.2">T</text>
<text x="97.1" y="227.2">≤ 47 °C</text>
<text x="101.6" y="222.8">≤ 10 ms</text>
<text x="137.6" y="222.8">I</text>
<text x="138.1" y="227.2">P</text>
<text x="160.2" y="222.8">100</text>
<text x="160.2" y="227.2">150</text>
<text x="183" y="227.2">mW</text>
<text x="183.4" y="222.8">mA</text>
<text x="21.5" y="231.6">Junction temperature</text>
<text x="138.6" y="231.6">T</text>
<text x="160.2" y="231.6">100</text>
<text x="183.9" y="231.6">°C</text>
<text x="21.5" y="236.1">Operating temperature range</text>
<text x="136.7" y="236.1">T</text>
<text x="154.4" y="236.1">- 40 to + 100</text>
<text x="183.9" y="236.1">°C</text>
<text x="21.5" y="240.5">Storage temperature range</text>
<text x="21.5" y="244.9">Soldering temperature</text>
<text x="94.6" y="244.9">t ≤ 3 s</text>
<text x="137.4" y="240.5">T</text>
<text x="137.7" y="244.9">T</text>
<text x="154.4" y="240.5">- 40 to + 100</text>
<text x="160.2" y="244.9">260</text>
<text x="183.9" y="244.9">°C</text>
<text x="183.9" y="240.5">°C</text>
<text x="21.5" y="249.3">Thermal resistance junction/ambient</text>
<text x="76.4" y="249.3">Connected with Cu wire, 0.14 mm</text>
<text x="136.5" y="249.3">R</text>
<text x="160.2" y="249.3">350</text>
<text x="182.8" y="249.3">K/W</text>
<text x="18.9" y="263.3">Rev. 1.8, 23-Aug-11</text>
<text x="107.2" y="263.8">1</text>
<text x="163.6" y="263.3">Document Number: 81532</text>
<text x="65.9" y="267.7">For technical questions, contact: detectortechsupport@vishay.com</text>
<text x="26.5" y="271.7">THIS DOCUMENT IS SUBJECT TO CHANGE WITHOUT NOTICE. THE PRODUCTS DESCRIBED HEREIN AND THIS DOCUMENT</text>
<text x="50.9" y="274.6">ARE SUBJECT TO SPECIFIC DISCLAIMERS, SET FORTH AT www.vishay.com/doc?91000</text>
</g>
<text font-size="2.8" fill="#007ec4" x="117.2" y="106">www.vishay.com/doc?99902</text>
<text font-size="2.6" x="83.5" y="201.3">amb</text>
<g font-size="2.1">
<text x="81.4" y="139.3">ca</text>
<text x="170.7" y="139.3">0.1</text>
<text x="138.3" y="210.1">CEO</text>
<text x="138.3" y="214.5">ECO</text>
<text x="139.3" y="218.9">C</text>
<text x="86.2" y="223.4">p</text>
<text x="92.1" y="227.8">amb</text>
<text x="99.5" y="223.4">p</text>
<text x="138.3" y="223.4">CM</text>
<text x="139.9" y="227.8">V</text>
<text x="140.2" y="232.2">j</text>
<text x="138.4" y="236.6">amb</text>
<text x="139" y="241">stg</text>
<text x="139.3" y="245.4">sd</text>
<text x="119.4" y="248.5">2</text>
<text x="138.5" y="249.8">thJA</text>
</g>
<text font-size="1.7" x="81" y="79.7">94 8391</text>
</svg>
